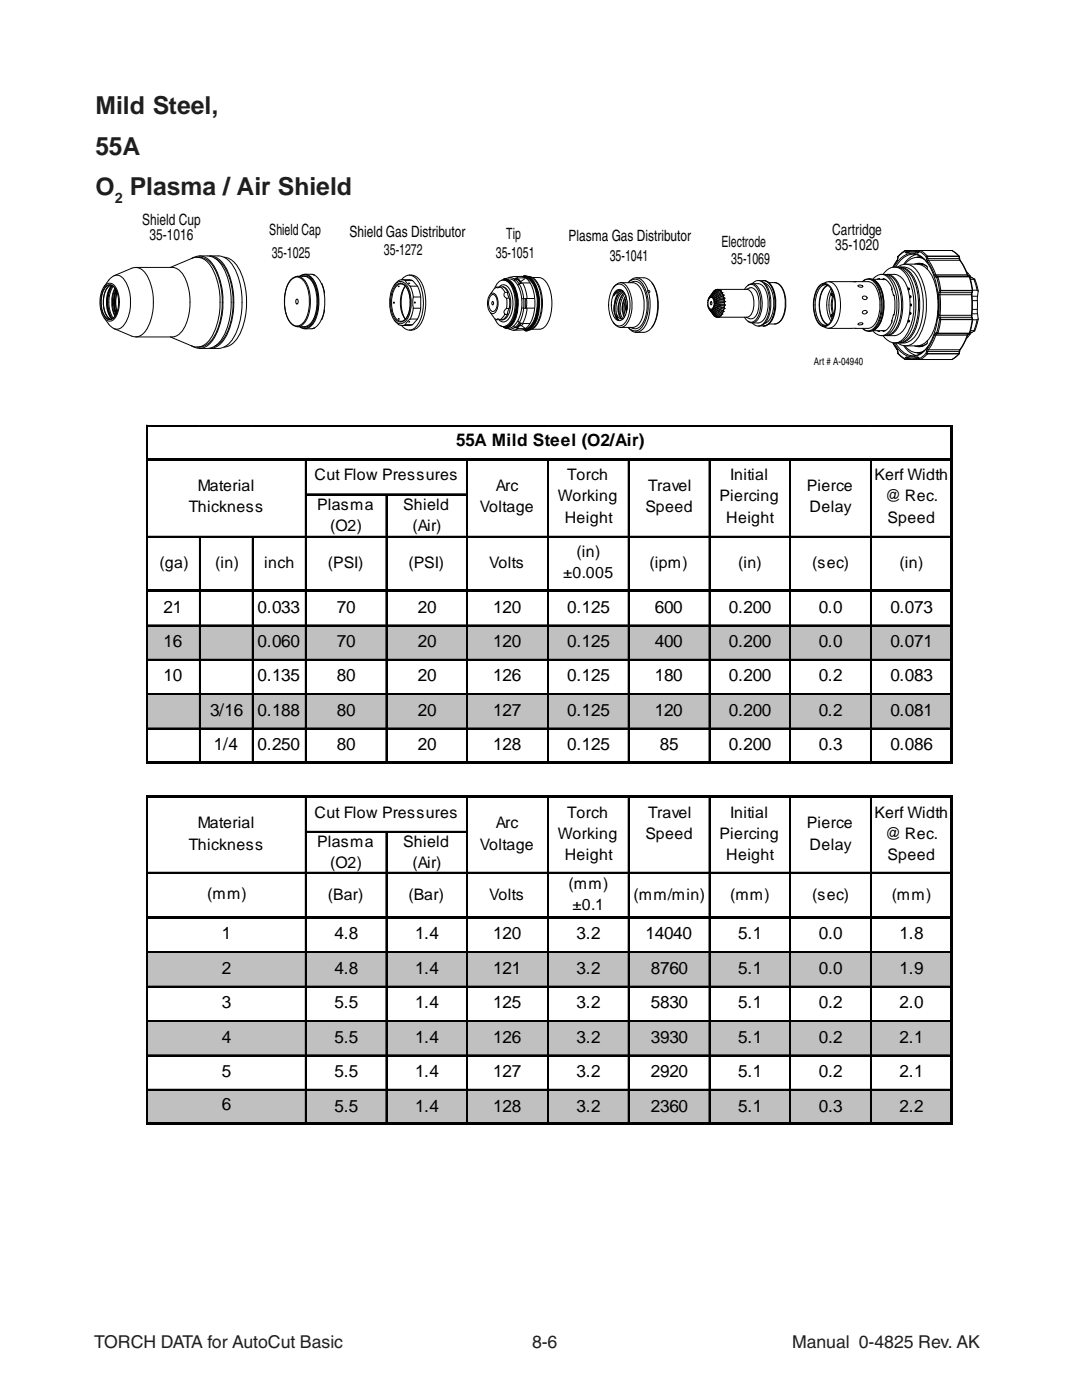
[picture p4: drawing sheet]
<svg xmlns="http://www.w3.org/2000/svg" width="216mm" height="279mm" viewBox="0 0 216 279" stroke-linecap="round" stroke-linejoin="round" font-family="sans-serif">
<g fill="none" stroke="#010202" stroke-width=".2">
<path d="M20.8 57.2a4.4 4.4 0 0 1 2.4-2.3 2.44 2.44 0 0 1 2.1 1.8 9 9 0 0 1-.4 8 1.77 1.77 0 0 1-1.6 1 1.77 1.77 0 0 1-1.6-1l-.9-1.3M21 57a1.29 1.29 0 0 1 1.3-.4 1.29 1.29 0 0 1 .9 1 6.3 6.3 0 0 1-.3 5.9 1.25 1.25 0 0 1-2.2-.1 6.1 6.1 0 0 1 .3-6.4zM21.2 57.1l.4-.2a1.8 1.8 0 0 1 1.7 1.3 5.8 5.8 0 0 1-.5 5.1 1.27 1.27 0 0 1-1.3 .4 1.27 1.27 0 0 1-.9-1 5.5 5.5 0 0 1 .6-5.6zM21.3 57.6a5.1 5.1 0 0 0 .5 6M21.7 57.1l-.4 .5M22.1 57.2a6.7 6.7 0 0 0 0 6.2M22.1 56.9l-.3 .1a4.9 4.9 0 0 0-.2 6.4l.2 .1M22.3 57a6.8 6.8 0 0 0 0 6.6M22.3 57a5.6 5.6 0 0 0 0 6.6M22.5 57a1.15 1.15 0 0 0-1.7 .7 5 5 0 0 0 .6 5.9 .96 .96 0 0 0 1.1-.1M22.6 57.1a6.2 6.2 0 0 0 0 6.4M22.9 57.5a6.5 6.5 0 0 0 0 5.6l-.4 .4"/>
<path d="M23 58.3a7.7 7.7 0 0 0 0 4M23 58.4h.4M23 58.4a7.6 7.6 0 0 0 0 3.8M23 57.6a6.8 6.8 0 0 0 0 5.4M23 57.6l-.5-.5a6.1 6.1 0 0 0-.1 6.5M23 58.2l.1-.4-.1 .4h.2M23.1 58.4a7.4 7.4 0 0 0 0 3.8M23.2 58.2h.1l-.3 .2M23.2 58v.2M23.3 58.4a7.5 7.5 0 0 0 0 3.8M26.3 53.5a2.28 2.28 0 0 1 2.9 1.3 11.6 11.6 0 0 1 0 11.1 2.38 2.38 0 0 1-2.9 1.2M26.3 53.5l-3.6 1.5"/>
<path d="M27.1 53.4h7.3a2.95 2.95 0 0 1 2.5 2.1 11.8 11.8 0 0 1-.4 10.4 2.64 2.64 0 0 1-2.1 1.3h-7.3M34 53.4l4.4-1.9a2.89 2.89 0 0 1 3.5 1.4 14.8 14.8 0 0 1 0 14.9 2.99 2.99 0 0 1-3.5 1.3l-4.4-1.9M38.2 51.6a2.91 2.91 0 0 1 4.3 1.1 15.2 15.2 0 0 1 0 15.2 2.91 2.91 0 0 1-4.3 1.1M39.3 51.3a3.5 3.5 0 0 1 3.4 2.1 15.2 15.2 0 0 1 0 13.8 3.5 3.5 0 0 1-3.4 2.1M39.8 51.1a4.3 4.3 0 0 1 5.1 3 16 16 0 0 1-.5 13.3 4.1 4.1 0 0 1-4.6 2.1M41.7 51.1a4 4 0 0 1 3.6 2.8 15.8 15.8 0 0 1-.5 13.7 3.6 3.6 0 0 1-3.1 1.9M41.9 51.1a4.3 4.3 0 0 1 5.2 3 16 16 0 0 1-.5 13.3 4.1 4.1 0 0 1-4.7 2.1M42.9 51.5a5.7 5.7 0 0 1 2.8 3.7 15.6 15.6 0 0 1-.8 12 4.4 4.4 0 0 1-2 1.9M44.7 51.3a4.1 4.1 0 0 1 3.3 2.9 15.5 15.5 0 0 1-.5 13 3.8 3.8 0 0 1-2.8 2.1M57.8 56.2a1.61 1.61 0 0 1 2.9 0 8.2 8.2 0 0 1 .1 7.9 1.66 1.66 0 0 1-1.5 1 1.66 1.66 0 0 1-1.6-1 8.2 8.2 0 0 1 .1-7.9zM58 55.9a3.2 3.2 0 0 1 2.9-.7 2.64 2.64 0 0 1 1.8 1.8 8.7 8.7 0 0 1-.5 7.3 2.91 2.91 0 0 1-3 .9 2.91 2.91 0 0 1-2.1-2.3 8.5 8.5 0 0 1 .9-7zM59.2 59.7a.53 .53 0 0 1 .3 .5 .53 .53 0 0 1-.3 .5v-.1a.69 .69 0 0 1 0-.9z"/>
<path d="M59.4 55.1a2.4 2.4 0 0 1 1.9 1.8 8.8 8.8 0 0 1-.4 7.4l-.6 .6-.9 .3M59.8 55.1a1.61 1.61 0 0 1 1.4-.3 3.6 3.6 0 0 1 2.1 2.7 9.2 9.2 0 0 1-.9 7.3l-.6 .5-.9 .3M59.9 55.1a1.68 1.68 0 0 1 2.4 .7 8.7 8.7 0 0 1-.1 8.9 1.63 1.63 0 0 1-2.3 .5M60.3 55.1a1.57 1.57 0 0 1 1.9 .8 8.4 8.4 0 0 1 0 8.6 1.62 1.62 0 0 1-1.9 .7M60.9 54.7l1.4 .1M62.3 54.8h.3M62.6 54.8l.1 .1M62.6 54.8a3.7 3.7 0 0 1 1.6 1.8M64.2 56.6l.4 1.1 .1 .7M64.2 56.6l.5 1.8M64.7 58.4l.1 1.8-.1 1.7M79 56.6l.9-.4a1.57 1.57 0 0 1 1.4 1 7.2 7.2 0 0 1-.1 6.6 1.44 1.44 0 0 1-1.4 .8 1.44 1.44 0 0 1-1.3-.9 6.7 6.7 0 0 1 .5-7.1z"/>
<path d="M79.1 56.9l.8-.4a1.44 1.44 0 0 1 1.3 .9 6.6 6.6 0 0 1-.1 6.1 1.32 1.32 0 0 1-1.2 .8 1.32 1.32 0 0 1-1.2-.8 6.2 6.2 0 0 1 .4-6.6zM79.3 56.9l.7-.2a1.83 1.83 0 0 1 1.5 1.4 6.7 6.7 0 0 1-.3 5.2l-.5 .6-.6 .2a1.29 1.29 0 0 1-1.3-.8 6.4 6.4 0 0 1 0-5.9zM80.2 55.8h1.6l.5 .2a4.1 4.1 0 0 1 1.5 2.6l.1 2.9-.2 1.1a3.9 3.9 0 0 1-1.4 2.2M80.8 57.2a7 7 0 0 0 0 6.4M80.8 56a1.62 1.62 0 0 0-2.1 .9M80.8 56l1 1.1M80.8 56h1.5M80.9 57.1a5.9 5.9 0 0 0 0 6.6M81.6 56.5l.1 .1zM81.7 54.9a2.31 2.31 0 0 1 2.5 1.7 9.2 9.2 0 0 1-.6 8.5 2.13 2.13 0 0 1-1.9 .8M81.7 54.9a1.86 1.86 0 0 1 1.5 .9 8.8 8.8 0 0 1 0 9.2 1.75 1.75 0 0 1-3.1 0M81.7 54.9l-.9 .3-.7 .6"/>
<path d="M81.8 57.1h1.5M81.8 57.1l.7 2.2M82.5 59.3h1.4M82.5 59.3l-.1 .9 .1 1.3M97.7 58.9l.6-.4a2.2 2.2 0 0 1 1 2.7 1.43 1.43 0 0 1-1 1.4 2.2 2.2 0 0 1-1-2.7zM97.8 59.1l.6-.3a1.82 1.82 0 0 1 .8 2.2 .97 .97 0 0 1-1.1 1.1 2.5 2.5 0 0 1-.3-3zM98.7 57.6l.2-.5a1.55 1.55 0 0 1 1.3-1.2 1.55 1.55 0 0 1 1.6 .8 7.5 7.5 0 0 1-.1 7.7 1.51 1.51 0 0 1-1.4 .8 1.51 1.51 0 0 1-1.3-1.1l-.3-.5M99.1 57.3h.6M99.5 57.3l.2-.2a1.2 1.2 0 0 1 1.9 .6 5.9 5.9 0 0 1-.3 6.2 1.08 1.08 0 0 1-1.7 0M100.2 57.2a2.49 2.49 0 0 1 1.7 2.6 4.2 4.2 0 0 1-1.3 4h-.9l-.3-.2-.4 .2-.3-.2-.8-1.2M100.3 57.2l-.5 .1M100.4 57.2l.5 .4 .4 .7"/>
<path d="M100.7 58.4l-.2-.4a.82 .82 0 0 0-1.3-.6l-.1-.1-.5 .3-.7 1.1M101.3 58.3l-.6 .1a.74 .74 0 0 0 .4 1.1v2.1M101.3 58.3l.3 1.3M101.5 55.6l.2-.2a3 3 0 0 1 2.5 2.6 8.3 8.3 0 0 1-.9 6.8l-1 .8-.6 .1M101.6 59.5l-.5 .1M101.6 59.5v2.1M101.7 55.7a3.2 3.2 0 0 1 2.3 3 7 7 0 0 1-1.6 6.4l-1 .4M102.5 55.2l-2.5 .8M103.1 55.7l-.4 .3M103.3 55.4l-.7 .3v.3M103.4 55.5h1.5M104 55.2a3.1 3.1 0 0 1 2.4 2.6 8.7 8.7 0 0 1-1 7.3 3.2 3.2 0 0 1-3.9 .5l-1.7-.6"/>
<path d="M104.1 56.5a1.04 1.04 0 0 0-1.2-.9l.6 .4 .4 .6M104.2 55.2h-1.7l.9 .3M104.3 56.5l.6 1.3 .3 1.8M104.8 55.6l-.9 .6M104.8 59.6v1.9h.2l.1-.1-.1-1.7M105.3 55.2a3.1 3.1 0 0 1 2.4 2.6 8.7 8.7 0 0 1-1 7.4l-.9 .6-.5 .1M105.5 55.2a3.1 3.1 0 0 1 2.4 2.6 8.7 8.7 0 0 1-1 7.3l-.9 .7-.5 .1M105.7 56.5h-1.5l-.6 .1-.3 .3M106.4 55.4a2.74 2.74 0 0 1 3.3 2.3 9.1 9.1 0 0 1-.6 7.1l-1 .8-.5 .1M106.7 59.6h-2.6M122.3 57.5a1.58 1.58 0 0 1 1.5-1 1.58 1.58 0 0 1 1.5 1 7.3 7.3 0 0 1-.3 7.2l-.5 .5a1.52 1.52 0 0 1-2-.7l-.2-.2M122.7 57a1.44 1.44 0 0 1 2.3 .8 6.9 6.9 0 0 1-.4 6.7 1.37 1.37 0 0 1-2.3-.3 6.7 6.7 0 0 1 .4-7.2z"/>
<path d="M122.8 58.1a1.01 1.01 0 0 1 1.7 .2 5.2 5.2 0 0 1 0 5.2 1.01 1.01 0 0 1-1.7 .1 4.9 4.9 0 0 1 0-5.5zM123.4 58l-.5 .4-.5 .6M123.6 58.6a5.3 5.3 0 0 0-.6 4.8l.5 .5-.3-.5-.1-.5M123.7 58.2l-.7 .3-.6 .5M123.7 58.2l.6-.1a2.78 2.78 0 0 0-1.6 2.2M123.7 58.2l-.6 .7-.4 1.4M123.8 56.4h2.5a2.08 2.08 0 0 1 1.7 1.5 7.7 7.7 0 0 1-.5 6.7l-.5 .5-.7 .2h-2.5M124.3 58.1a1.35 1.35 0 0 0-1.9 .9M124.4 58.6a5.1 5.1 0 0 0-.5 5M124.4 58.2a4.3 4.3 0 0 0-1.3 4.7M124.6 58.4a4.6 4.6 0 0 0-.9 4.9l.5 .4M124.7 58.7a4.5 4.5 0 0 0-.4 4.9h.1"/>
<path d="M124.9 59a4.6 4.6 0 0 0-.3 4.4M124.9 59.8l-.1 1.1 .2 1.5M124.9 59.8l-.4 1.6 .3 1.6M124.9 59.1l-.5 1.1-.1 1.3 .3 1.8M125 59.4l-.1 .4M125.9 56.4a1.56 1.56 0 0 1 2.3 .8 7.7 7.7 0 0 1-.4 7.9 1.43 1.43 0 0 1-1.9 .2M126.9 55.4a3.1 3.1 0 0 1 3.9 2.6 9.3 9.3 0 0 1-.8 7.5 2.8 2.8 0 0 1-2.7 .8M129.3 58l-.1 .2 .2 .1M129.3 58h.2a.18 .18 0 0 1 .2 .2 .18 .18 0 0 1-.3 .1M129.3 58l-.1-.3a2.69 2.69 0 0 0-2.6-2.2l-.5 .2-.7 .7a1.76 1.76 0 0 1 1.7-.6 1.76 1.76 0 0 1 1.4 1.3 8.4 8.4 0 0 1-.5 8.3 1.67 1.67 0 0 1-2.6-.1v.1a2.14 2.14 0 0 0 1.5 .9M129.4 58.3a9.3 9.3 0 0 1-.9 7.1l-.6 .6-.9 .3M130.1 56.4a8.4 8.4 0 0 1 0 8.9"/>
<path d="M141.3 59.7h.1M141.4 59.9l-.2 .1M141.4 59.5l-.1 .2M141.8 59.2h.1M142.1 59.2h.1M142.3 59.4l-.2 .1v-.3l-.1 .2-.1-.3v.3l-.1-.2-.1 .2-.1-.1v.3l-.2-.1 .1 .2h-.2l.1 .3h-.2l.1 .2-.1 .1 .1 .2-.1 .6M142.3 59.4h.1M142.3 58.3l-.9 1.2M142.3 58.3h.1M142.4 59.6h.1M142.4 59.6v.3M142.5 58.1l.1-.2-1 1.4z"/>
<path d="M142.5 59.9h.1M142.5 59.9h-.1M142.5 59.9l-.1 .2M142.6 57.9l-.2 .2M142.7 57.9h-.1M143 57.8h-.2M143 57.8l-1.2 1.4M143.1 57.8h-.1M143.1 57.8h.2M143.1 57.8l-1.2 1.3 1.4-1.3M143.1 57.8h5.9a1.63 1.63 0 0 1 1.3 1.5 4.4 4.4 0 0 1-.7 3.8l-.6 .2h-5.9M143.3 57.8h.3h-.1l.2 .2"/>
<path d="M143.7 58h.2l-.1 .1M143.7 58l-.2-.2-1.4 1.4M143.7 58l-1.6 1.2M143.8 58.1l-1.5 1.3M143.8 58.1l.2 .2M144 58.3l-1.7 1.1v.2M144 58.3l.2 .1-.1 .1 .1 .3M144.2 58.8l-.1-.3-1.7 1.1M144.2 58.8l-1.8 .8M144.2 58.8l.3 .1M144.2 58.4l-1.9 1.2h.1M144.3 59l.1 .4"/>
<path d="M144.3 59l-1.8 .9M144.4 59.4l-1.9 .5M144.4 59.4l.3 .1M144.5 58.9l-.2 .1M144.5 58.9l-2.1 1M144.7 59.5l-2.3 .6M144.7 59.5l-.2 .2v.3M148.6 57.8a1.34 1.34 0 0 1 1.2-1 1.34 1.34 0 0 1 1.3 .8 5.7 5.7 0 0 1-.5 6.5 1.38 1.38 0 0 1-2-.8M148.9 57.8l1-.4a1.79 1.79 0 0 1 1.4 1.7 5.4 5.4 0 0 1-.6 4.1 1.39 1.39 0 0 1-1.8 .1M150.1 56.6a2.1 2.1 0 0 1 1.7 1.9 6.5 6.5 0 0 1-.6 5.4 1.27 1.27 0 0 1-2 .2M150.1 56.6l-.9 .4M151.3 56l-.7 .2-.5 .4"/>
<path d="M151.3 56a1.61 1.61 0 0 1 1.4 .9 7.3 7.3 0 0 1-.2 7.5 1.47 1.47 0 0 1-2.4 .1 2.25 2.25 0 0 0 2.8-1.6 6.9 6.9 0 0 0-.4-5.4 2.17 2.17 0 0 0-2.4-.9M151.3 56a1.63 1.63 0 0 1 1.6 .8 7.6 7.6 0 0 1 0 7.4 1.63 1.63 0 0 1-1.6 .9M152.3 56l-.4 .1M152.3 56a2.24 2.24 0 0 1 1.9 1.7 7.6 7.6 0 0 1-.8 6.9l-.6 .4h-.9M152.3 56h.1M152.4 56a2.23 2.23 0 0 1 1.9 1.6 7.6 7.6 0 0 1-.6 6.7l-.5 .5-.8 .3M152.4 56a2.18 2.18 0 0 1 1.8 1.6 7.9 7.9 0 0 1-.5 6.6l-.5 .6-.8 .3M152.6 56.5a2.32 2.32 0 0 1 1.4 1.7 6.6 6.6 0 0 1-.8 6l-.6 .4M153.4 56.4h1.2M154.6 56.4a2.07 2.07 0 0 1 1.8 1.6 7 7 0 0 1-.4 5.8l-.6 .6-.8 .3M154.6 56.4a2.09 2.09 0 0 1 1.7 1.7 7.2 7.2 0 0 1-.4 5.7l-.6 .6-.7 .3M163.4 57.1a1.44 1.44 0 0 1 2.5 .4 6.9 6.9 0 0 1-.5 7.3 1.33 1.33 0 0 1-2-.2 6.9 6.9 0 0 1 0-7.5z"/>
<path d="M163.5 57.2a1.42 1.42 0 0 1 2.4 .6 7 7 0 0 1-.1 6.4 1.38 1.38 0 0 1-2.4 .2 6.7 6.7 0 0 1 .1-7.2zM164 56.7a1.88 1.88 0 0 1 2.9 .7 8.3 8.3 0 0 1 0 7 1.87 1.87 0 0 1-2.9 .7M165.1 56.9a1.56 1.56 0 0 0-1.9 1.2 6.5 6.5 0 0 0 .7 6.5l.5 .3h.7M165.1 56.9a4.2 4.2 0 0 0-1.6 4 4.6 4.6 0 0 0 1.6 3.9M165.2 57a4 4 0 0 0-1.7 3.9 4.4 4.4 0 0 0 1.7 3.8v.1M165.8 57.6a6.5 6.5 0 0 0 0 6.5M165.9 58.6a.21 .21 0 0 1 .2 .2 .21 .21 0 0 1-.2 .2zM166 58a7.1 7.1 0 0 0 0 5.8M166.3 58.7a5.5 5.5 0 0 0 0 4.3M166.4 59a5.5 5.5 0 0 0 0 3.7M170.8 56.2h-.5M170.8 56.2h-5.4"/>
<path d="M170.8 56.2h2.4a2.63 2.63 0 0 1 2.1 2.4 7.6 7.6 0 0 1-1 6.4l-.5 .4-.6 .1h-7.8M171.2 57a.66 .66 0 0 1 1 .2 .59 .59 0 0 1-1-.2zM172.1 56.2a1.72 1.72 0 0 1 2.8 .8 8.4 8.4 0 0 1-.4 8.4 1.56 1.56 0 0 1-2.4 .1M172.2 59.1h.5l.3 .3a.47 .47 0 0 1-.5 .4 .47 .47 0 0 1-.4-.5zM172.3 56a1.83 1.83 0 0 1 2.9 1 8.7 8.7 0 0 1-.2 8 1.71 1.71 0 0 1-2.7 .7M173.3 55.6a1.89 1.89 0 0 1 1.8 1 8.8 8.8 0 0 1 .1 8.5 1.88 1.88 0 0 1-1.9 1M174.4 55.9a5.1 5.1 0 0 1 2 4.4 6.2 6.2 0 0 1-1.9 5.5h-.1M174.5 55.9l.1 .1a6.9 6.9 0 0 1 1.6 6.4 4.5 4.5 0 0 1-1.7 3.4M175 55.7l.4-.1 .1 .1M175.4 55.6h.1M175.9 54.8a2.42 2.42 0 0 1 2.5 1.6 10.8 10.8 0 0 1 0 9 2.62 2.62 0 0 1-2.5 1.6M176.1 55.8l.1-.2a2.52 2.52 0 0 1 1.8 2.2"/>
<path d="M176.2 54.8a2.51 2.51 0 0 1 2.3-1.5 2.51 2.51 0 0 1 2.3 1.4 12.5 12.5 0 0 1 0 12.2 2.52 2.52 0 0 1-2.3 1.5 2.52 2.52 0 0 1-2.3-1.4M176.4 54.8a2.73 2.73 0 0 1 2.7 2 10.4 10.4 0 0 1-.5 9 2.44 2.44 0 0 1-2.3 1.2M176.7 55.8l-2.6-.1a2.02 2.02 0 0 1 3.5 .1 10 10 0 0 1 0 10.1 1.97 1.97 0 0 1-3.5 .1l2.6-.1M176.9 54.8a2.61 2.61 0 0 1 2.3 1.6 10.8 10.8 0 0 1 0 9 2.6 2.6 0 0 1-2.3 1.6M177 54.8a3.2 3.2 0 0 1 4.1 2.6 10.2 10.2 0 0 1-1 8.7 3.2 3.2 0 0 1-3.1 .9M178 57.7l.3 1.3h.1M178.3 58.8a7 7 0 0 1 0 4.1M178.4 53.3a5 5 0 0 1 3.3-2.7 4 4 0 0 1 3.7 2.3 17.7 17.7 0 0 1 .2 15.5l-.5 .8a3.4 3.4 0 0 1-5 1.3l-1.1-1.1-.6-1M178.5 53.3a2.89 2.89 0 0 1 2.9 1.7 13.1 13.1 0 0 1 0 11.7 3.1 3.1 0 0 1-2.9 1.7M179 52.1l-.8 1.2M179 52l-.8 1.3M179 52v.1"/>
<path d="M179.1 53.3a3.3 3.3 0 0 1 3.2 2.4 13 13 0 0 1-.6 11.3 3 3 0 0 1-2.7 1.4M179.1 51.6l-.1 .4M179.1 51.6v.1M179.1 53.3a2.52 2.52 0 0 1 3.7 .6 13.1 13.1 0 0 1 0 14 2.52 2.52 0 0 1-3.7 .6M179.1 51.7l-.1 .4M179.2 51.2l-.1 .4M179.2 51.2v.1M179.2 51.3l-.1 .4M179.6 53.3a3.1 3.1 0 0 1 2.6 1.7 13.1 13.1 0 0 1 0 11.7 3.1 3.1 0 0 1-2.6 1.7M179.7 53.3a3.1 3.1 0 0 1 3.2 1.7 13.1 13.1 0 0 1 0 11.7 3.2 3.2 0 0 1-3.2 1.7M180.5 50.2l-1.3 1.1M180.5 50.2l.2 .2"/>
<path d="M180.5 50.2l.2-.2 .2 .2h.4M180.6 50l-1.4 1.2M180.7 50h9.2M180.7 50l-.2 .2M180.7 50h.1M180.7 52.7a4.8 4.8 0 0 1 4.2 .9 10.6 10.6 0 0 1 2.3 7.3 10.6 10.6 0 0 1-2.3 7.2l-.8 .6-1.1 .3M180.7 50.4l.3 .1M181 50.5l1-.2 1 .2M181.1 50.3l-.2-.1-.2 .2M181.3 57.5l.1 .2-.1 .2zM181.4 50.2l-.4 .3M181.5 50.2l.9-.1 .9 .2"/>
<path d="M181.6 59l.2 .2-.2 .2zM182.2 50.1h1.3M182.5 52.7a2.04 2.04 0 0 1 2.5 .7v.3M182.8 50.8a4.4 4.4 0 0 0-2.5 1.9M183 51.4h1M183.3 50.4l-.3 .1M183.3 52.7l.9 .1 .8 .4M183.3 50.3l-.3 .2M183.3 50.3v.1M183.5 50.2l-.2 .2M183.5 50.2l1.3 1.1M183.5 50.2l.1-.2 .2 .1 1.2 1h6.3"/>
<path d="M183.5 50.1l-.2 .2M183.5 50.1v.1M183.6 52.6l-.6 .1M183.6 50l-.1 .1M183.7 51.2l-.7 .2M184.2 52.7h-.6h.5h-.2M184.4 51.8a2.92 2.92 0 0 0-3.9 .9M184.8 51.3l.1 .4M184.8 51.3l.3-.1v.4h6.3M184.9 51.7l.1 .4M184.9 51.7l.2-.1 .1 .3h6.3M185 52.1l.7 1.1 .8 1.8"/>
<path d="M185 52.1l.2-.2 .5 .8 1 2.1h6.3M185.1 52.5a3.3 3.3 0 0 0-5.8 0l-.6 .8M186.5 55l.2 .3M186.5 55l.2-.2 .2 .3h6.3M187.1 55.2l-.2 .2-.2-.1M187.1 55.2h6.3l.6 2.8M187.2 59.2v.6M187.4 58.3l-.1 .6M187.5 58h.2M187.5 58l-.1 .3 .2 .1 .1-.4M187.6 58.8l.1 2.1-.1 2h-.3v-4M187.6 58.8l-.3 .1"/>
<path d="M187.6 58.8h6.2M187.7 58h6.3M187.7 58l-.6-2.8-.2 .2 .6 2.6M187.7 58h-.2M187.7 58h.1M189.9 50h.1M189.9 50l1.4 1.1M190 50l1.4 1.2M191.3 51.1l.1 .1M191.3 51.1v.1M191.3 51.2h.1M191.3 51.2l.1 .4"/>
<path d="M191.3 51.2l-6.3-.1-.2 .2M191.4 51.6h.1M191.4 51.6l.1 .3M191.4 51.2l.1 .4M191.5 51.6l.1 .4M191.5 51.9l.7 1.2 .8 1.7M191.5 51.9l.1 .1M191.6 52l.8 1.2 .7 1.7M192.9 54.2l.7 .8M193 54.8l.2 .3M193 54.9h.1M193.1 54.9l.1 .2"/>
<path d="M193.2 55.1l.2 .1M193.2 55.1h.1M193.2 55h.4M193.2 55.1l.3 .1M193.4 55.2h-6.3l-.2-.1-.2 .2M193.4 55.2h.1M193.4 55.2l.1 .1M193.5 55.2v.1M193.5 55.3l.4 1.7 .1 1M193.6 55l.4 .4M193.6 55.4h.4M193.6 55.8h.7"/>
<path d="M193.8 58.8l.1 2.1-.1 2M193.8 58.8h.1M193.9 58.4h-6.3v.4M193.9 58.4l-.1 .4M193.9 58.8v4.1M194 59.1h1.1M194 55.4l.5 .3M194 58.4h-.1M194 58.4l-.1 .4M194 58l-.1 .4M194 58v.4M194 58h.1"/>
<path d="M194.1 57.9h.9M194.3 55.8l.7 2.1M194.5 55.7l-.2 .1M194.5 55.7l.7 2.4M195 57.9l.2 .2M195.1 59.1l-.1 .9M195.2 58.1l-.1 1M21.8 63.5l.3 .2M22.7 65.6l3.6 1.5M23 62.3l.3 .1h-.1M23 62.5h.1M23 62.5l.1 .3-.1-.3"/>
<path d="M23 62.4l.1 .4M23.2 62.4h-.2M23.2 62.4v.2M23.4 62.2h-.4M59.8 65.2l.2 .2a3.1 3.1 0 0 0 2.1 .2l.5-.1M62.6 65.5l-.3 .1M62.7 65.5h-.1M64.2 63.8a3.7 3.7 0 0 1-1.6 1.7M64.7 61.9l-.1 .8-.4 1.1M64.7 61.9l-.5 1.9M78.6 60.3v.2zM78.7 63.8l.1 .2"/>
<path d="M78.8 64a1.53 1.53 0 0 0 2 .8M79.5 63.6l.2 .1zM80 64.1h.1M80.8 64.8h1.5M81.8 63.7h1.5M81.8 63.7l-1 1.1M82.3 64.8l-.5 .2h-1.6M82.5 61.5h1.4M82.5 61.5l-.7 2.2M98.2 60.2a.29 .29 0 0 1 .3 .3 .29 .29 0 0 1-.3 .3zM99.6 63.8h-.5M100.7 62.8l.6-.1 .3-1.2a.96 .96 0 0 0-1 .7l.1 .5-.4 .7-.6 .4"/>
<path d="M101.2 62.7l-.2 .4a1.31 1.31 0 0 1-1 .7M102.4 65.2l1 .4-1 .3M102.5 65.2l.5 .2M103.4 65.6h1.5M103.4 64l.2 .4 .7 .2M103.8 64.5l-.8 .9a.7 .7 0 0 0 .8-.5l.2-.4M104 65l.8 .5M104.1 61.5h2.5M104.3 64.6h1.4M104.4 64.6l-.4 .4h-.3M105.2 61.5l-.3 1.7-.6 1.4M106.1 65.7h1.6"/>
<path d="M122.6 60.9v1.3M122.7 60.3a3.7 3.7 0 0 0 .6 3.5l.2 .1M123.1 62.9l.1 .1a1.03 1.03 0 0 0 1.1 .6M123.4 60.9v1.3M124.2 60.9v1.3M125.1 61.8l-.1-.9v1.3M125.1 60.2v1.4M126.9 66.3h.1M127 66.3h-.1M127 66.3h.3zM141.2 60.7h.1M141.2 60.4h.1"/>
<path d="M141.2 61v.1M141.2 60h.1M141.2 61.1h.2l.1 .5 .1-.1v.3l.1-.2 .1 .3 .1-.2 .1 .2v-.2l.1 .1 .1-.2 .1 .1M141.2 61.1l.2 .1M141.3 61.4h.1M141.3 61.4l.1 .1M141.4 61.6l.9 1.2M141.6 61.8l1 1.3zM141.8 61.9l1.2 1.4M141.8 61.9h.1M141.8 60.3l.3 .1-.2 .4-.1-.1zM141.9 61.9l1.4 1.4h-.2z"/>
<path d="M142.1 61.9l1.4 1.3 .2-.1M142.1 61.8h.1M142.1 61.8l1.6 1.3M142.3 61.7l1.5 1.3 .2-.2M142.3 61.4v.3M142.3 61.4l1.9 1.3M142.3 61.4l.1 .1M142.3 61.7h.1M142.3 61.7l1.7 1.1M142.3 62.8h.1M142.4 61.2v.3M142.4 61.2h.1"/>
<path d="M142.4 61.2l2.1 1M142.4 61.5l1.7 1.1 .1-.3M142.4 61.5l1.8 .8M142.4 61.5h.1M142.4 63l.2 .1M142.4 60.1l.2 .1M142.4 61l.1 .2M142.4 61l2.3 .6M142.5 60.7l.1 .2M142.5 60.7l2.2 .2M142.5 60.4l.1 .1M142.5 61.2l1.8 .8 .1-.3"/>
<path d="M142.5 61.2h.1M142.5 61.2l1.9 .5M142.6 60.2h.1M142.6 60.9l1.9 .5v-.4M142.6 60.9l-.2 .1M142.6 60.9h.1M142.6 60.2l-.1 .2M142.6 60.9l1.9 .1M142.6 60.5h.1M142.6 60.5l-.1 .2M142.6 63.1h.1M142.8 63.2l.2 .1"/>
<path d="M143 63.3h.1M143.3 63.3h-.2M143.7 63.1l-.2 .1 .1 .1h-.3M144 62.8l-.2 .2h.1l-.2 .1M144.2 62.3l-.1 .3 .1 .1-.2 .1M144.4 61.7l-.1 .3 .2 .2M144.5 62.2l-.3 .1M144.5 60v-.3l-1.9 .5M144.5 61v.4l.2 .2M144.5 60l-1.9 .2M144.5 60l.2 .2M144.5 60.3v.4l.2 .2"/>
<path d="M144.5 60.3l-1.9 .2M144.5 60.3v.4l-1.9-.2M144.7 61.6l-.3 .1M144.7 60.9l-.2 .1M144.7 60.2l-2.2 .2M144.7 60.2l-.2 .1M152.3 65.1h.1M153.4 64.7h1.2M165.9 62.8a.21 .21 0 0 1 .2 .2 .21 .21 0 0 1-.2 .2zM171.2 64.6a.58 .58 0 0 1 1 0 .71 .71 0 0 1-1 .1zM172.1 62.2a.52 .52 0 0 1 .9 0 .45 .45 0 0 1-.4 .5 .45 .45 0 0 1-.5-.5zM175 66l.4 .2 .1-.2"/>
<path d="M175.4 66.2h.1M178 63.9v.1a2.59 2.59 0 0 1-1.8 2.1l-.1-.1M178.2 68.4l.8 1.4M178.2 68.4l.8 1.2M178.4 62.8h-.1l-.3 1.3M178.7 68.4a3.9 3.9 0 0 0 4.3 2.5 4.7 4.7 0 0 0 2.1-1.7M179 69.6l.1 .5M179 69.6v.2M179 69.8l.1 .3M179.1 70.1l.1 .4M179.1 70.1h.1M179.2 70.5v.1"/>
<path d="M179.2 70.6l1.4 1.1M179.2 70.5l1.3 1.1M179.2 70.5h.1M180.3 69a4.4 4.4 0 0 0 2.5 1.9M180.5 71.6l.2 .1M180.5 69a3 3 0 0 0 3.9 1M180.7 69h2.3M180.7 71.4l-.2 .2M180.7 71.4l.2 .1 .2-.1M180.7 71.7v.1M181 71.3l1 .2 1-.2M181 71.3l-.3 .1"/>
<path d="M181 71.3l.1 .1M181.1 71.4l.3 .1M181.3 63.9l.1 .2-.1 .2zM181.3 71.5h-.4l-.2 .2-.2-.1M181.6 62.3l.2 .2-.2 .2zM181.7 60.7l.2 .2-.2 .2zM182.2 71.6h1.3M183 70.4l.7 .1M183 69l.6 .2M183 71.3l.3 .1M183.3 71.4v.1M183.3 71.4l-.9 .2-1-.1"/>
<path d="M183.3 71.4l.2 .2M183.3 71.5l.2 .2M183.5 71.6v.1M183.5 71.7h.1M183.9 69l.2 .1M184 70.4h-1M184.2 69h-.6l.5 .1M184.8 70.5l-1.3 1.1M184.8 70.5l.2 .1M184.9 70.1l-.1 .4M185 68.6l-.8 .3-.9 .1M185 69.6l-.1 .5"/>
<path d="M185 70.6h6.3M185 70.6l-1.2 1-.2 .1-.1-.1M185 68v.4a2.11 2.11 0 0 1-2.5 .6M186.5 66.8l-.8 1.7-.7 1.1M186.7 66.5l-.2 .3M186.7 66.5l.2 .2 .2-.2M186.9 66.4l.2 .1M186.9 66.4l-.2 .1M187.1 66.5h6.3M187.2 60.4h.1M187.2 61.9v.6M187.3 61.3h-.1"/>
<path d="M187.3 62.9l.1 .5M187.4 63.4l.1 .4M187.5 63.8h.2M187.5 63.8l-.6 2.6 .2 .1 .6-2.7M187.6 63.3h6.3M187.6 63.3l-.2 .1M187.6 63.3l.1 .4M187.7 63.7l-.2 .1M187.7 63.7v.1M187.7 63.7h6.3M187.7 63.8h6.3M189.9 71.7h-9.2"/>
<path d="M190 71.7h-.1M191.3 70.6l-1.4 1.1M191.3 70.6h.1M191.3 70.6h-6.3M191.4 70.1h-6.3v.5l-.3-.1M191.4 70.1l-.1 .5M191.4 70.6h-.1M191.4 70.6l-1.4 1.1M191.4 70.5l-.1 .1M191.4 70.5v.1M191.5 70.1l-.1 .4M191.5 70.1h-.1"/>
<path d="M191.5 69.8h-6.3l-.1 .3h-.2M191.5 69.8l-.1 .3M191.6 69.8l-.1 .3M191.6 69.8h-.1M193 66.9l-.8 1.8-.7 1.1M193 66.9h-6.3l-1 2.2-.5 .7-.2-.2M193.1 66.9l-.6 1.3-.9 1.6M193.1 66.9h-.1M193.2 66.7h-6.3l-.2 .2-.2-.1M193.2 66.7l-.2 .2M193.2 66.7h.4M193.2 66.6l-.1 .3"/>
<path d="M193.2 66.6v.1M193.4 66.5l-.2 .2M193.4 66.5h-6.3M193.4 66.5h.1M193.5 66.5h-.1M193.5 66.5l-.3 .1M193.5 66.4l-.1 .1M193.5 66.4v.1M193.6 66.7l-.7 .8M193.6 66.3h.4M193.6 66h.7M193.8 62.9h-6.2v.4"/>
<path d="M193.8 62.9l.1 .4M193.9 63.3l.1 .4M193.9 63.3l.1 .1M193.9 62.9h-.1M193.9 62.9l.1 .5M194 62.6h1.1M194 66.3l-.4 .4M194 63.4v.3M194 63.7v.1M194 63.8l-.6 2.7M194 61.7h1M194 60h1"/>
<path d="M194.1 63.8h.9l-.7 2.2M194.1 63.8h-.1M194.1 63.8l-.6 2.6M194.3 66h.2M194.5 66l-.5 .3M195 60l.1 2.6M195.1 62.6l.1 1.1M195.2 63.7l-.2 .1M195.2 63.7l-.7 2.3"/>
<circle cx="79.6" cy="57.2" r=".08"/>
<circle cx="81.6" cy="64.2" r=".08"/>
<circle cx="82.8" cy="60.4" r=".09"/>
</g>
<path d="M104.5 55a3.2 3.2 0 0 1 2.8 2.8 8.8 8.8 0 0 1-1 7.4l-.9 .8a.61 .61 0 0 1-1-.2 3.3 3.3 0 0 0 2.5-2.7 8.3 8.3 0 0 0-1-7.1l-.9-.6-.7-.1z" fill="#010202"/>
<path d="M104.3 55.2l.2-.2a3.2 3.2 0 0 1 2.8 2.8 8.8 8.8 0 0 1-1 7.4l-.9 .8a.61 .61 0 0 1-1-.2 3.3 3.3 0 0 0 2.4-2.7 8.3 8.3 0 0 0-1-7.1l-.8-.6-.7-.1" fill="none" stroke="#010202" stroke-width=".2"/>
<path d="M100.6 55.6a2.78 2.78 0 0 1 2.3 2.2 7.9 7.9 0 0 1-.7 7 1.15 1.15 0 0 1-1.7 .5 2.96 2.96 0 0 0 2.2-2.4 7.7 7.7 0 0 0-.7-6.1 2.71 2.71 0 0 0-1.6-1z" fill="#010202"/>
<path d="M100.4 55.8l.2-.2a2.78 2.78 0 0 1 2.3 2.2 7.9 7.9 0 0 1-.7 7 1.15 1.15 0 0 1-1.7 .5 2.96 2.96 0 0 0 2.2-2.4 7.7 7.7 0 0 0-.7-6.1 2.13 2.13 0 0 0-1.6-.9" fill="none" stroke="#010202" stroke-width=".2"/>
<g fill="#fff">
<path d="M29.5 91.7h144.4v15.6h-144.4z"/>
<path d="M29.5 107h160.6v11.1h-160.6z"/>
<path d="M29.5 117.9h144.4v7.1h-144.4z"/>
</g>
<path d="M29.5 124.7h160.6v7.1h-160.6z" fill="#c0c0c0"/>
<g fill="#fff">
<path d="M29.5 131.6h31.7v7.1h-31.7z"/>
<path d="M109.3 131.6h16.3v7.1h-16.3z"/>
<path d="M141.5 131.6h16.4v7.1h-16.4z"/>
</g>
<path d="M29.5 138.4h160.6v7.2h-160.6z" fill="#c0c0c0"/>
<g fill="#fff">
<path d="M109.3 145.3h16.3v7.1h-16.3z"/>
<path d="M141.5 145.3h16.4v7.1h-16.4z"/>
<path d="M29.5 152.2h160.6v7.1h-160.6z"/>
<path d="M29.5 159h144.4v15.4h-144.4z"/>
<path d="M29.5 174.1h160.6v9.2h-160.6z"/>
<path d="M29.5 183h63.9v7.2h-63.9z"/>
</g>
<g fill="#c0c0c0">
<path d="M29.5 189.9h160.6v7.2h-160.6z"/>
<path d="M29.5 203.7h160.6v7.1h-160.6z"/>
<path d="M29.5 217.4h160.6v7.1h-160.6z"/>
</g>
<path d="M29.2 84.8h.1M39.8 84.8h.1M50.3 84.8h.1M60.9 84.8h.1M77 84.8h.1M93.1 84.8h.1M109.3 84.8h.1M125.3 84.8h.1M141.5 84.8h.1M157.6 84.8h.1M173.7 84.8h.1M189.8 84.8h.1" fill="none" stroke="#c0c0c0" stroke-width=".2"/>
<g fill="none" stroke="#000" stroke-width=".25">
<path d="M29.3 84.8v67.6M29.5 85h160.6M61 91.9v25.7M93.3 91.9v25.7M109.4 91.9v25.7M125.5 91.9v25.7M141.6 91.9v25.7M173.8 91.9v25.7M29.5 107.1h160M39.9 107.3v10.3M39.9 118.1v33.8M50.5 107.3v10.3"/>
<path d="M50.5 118.1v33.8M61 118.1v33.8M93.3 118.1v33.8M109.4 118.1v33.8M125.5 118.1v33.8M141.6 118.1v33.8M173.8 118.1v33.8M29.5 124.8h160M29.5 131.7h160M29.5 138.6h160M29.3 158.8v65.7M61 159.3v23.5"/>
<path d="M93.3 159.3v23.5M109.4 159.3v23.5M125.5 159.3v23.5M141.6 159.3v23.5M173.8 159.3v23.5M61.2 166h32.2M29.5 190.1h160M29.5 196.9h160M61 183.3v40.7M93.3 183.3v40.7M109.4 183.3v40.7M125.5 183.3v40.7"/>
<path d="M141.6 183.3v40.7M173.8 183.3v40.7M29.5 203.8h160M29.5 210.7h160"/>
</g>
<path d="M29.5 91.4h160.6v.5h-160.6zM29.5 117.6h160.6v.5h-160.6zM29.5 151.9h160.6v.5h-160.6zM29.5 158.8h160.6v.5h-160.6zM189.5 85.1h.6v67.3h-.6zM29.5 182.8h160.6v.5h-160.6zM29.5 224h160.6v.5h-160.6zM189.5 159.3h.6v65.2h-.6z" fill="#000"/>
<g fill="none" stroke="#000" stroke-width=".2">
<path d="M29.2 84.8h.1M60.9 91.9v25.7M61.2 98.6h32.2M77 98.8v18.8M93.1 91.9v25.7M109.3 91.9v25.7M125.3 91.9v25.7M141.5 91.9v25.7M157.6 91.9v25.7M173.7 91.9v25.7M29.5 107h160M39.8 107.3v10.3"/>
<path d="M39.8 118.1v33.8M50.3 107.3v10.3M50.3 118.1v33.8M60.9 118.1v33.8M77 118.1v33.8M93.1 118.1v33.8M109.3 118.1v33.8M125.3 118.1v33.8M141.5 118.1v33.8M157.6 118.1v33.8M173.7 118.1v33.8M29.5 124.7h160"/>
<path d="M29.5 131.6h160M29.5 138.4h160M29.5 145.3h160M60.9 159.3v23.5M93.1 159.3v23.5M109.3 159.3v23.5M125.3 159.3v23.5M141.5 159.3v23.5M157.6 159.3v23.5M173.7 159.3v23.5M29.5 174.1h160M61.2 165.9h32.2"/>
<path d="M77 166.2v16.6M29.5 189.9h160M29.5 196.8h160M60.9 183.3v40.7M77 183.3v40.7M93.1 183.3v40.7M109.3 183.3v40.7M125.3 183.3v40.7M141.5 183.3v40.7M157.6 183.3v40.7M173.7 183.3v40.7M29.5 203.7h160"/>
<path d="M29.5 210.5h160M29.5 217.4h160"/>
</g>
<path d="M61.2 98.7h32.2M77.2 98.8v18.8M157.7 91.9v25.7M77.2 118.1v33.8M157.7 118.1v33.8M29.5 145.4h160M157.7 159.3v23.5M29.5 174.2h160M77.2 166.2v16.6M77.2 183.3v40.7M157.7 183.3v40.7M29.5 217.5h160" fill="none" stroke="#000" stroke-width=".3"/>
<g font-size="4.9" fill="#231f20">
<text x="19" y="22.8">Mild Steel,</text>
<text x="19" y="30.9">55A</text>
<text x="19" y="38.9">O Plasma / Air Shield</text>
</g>
<g font-size="3.5" fill="#231f20">
<text x="18.8" y="269">TORCH DATA for AutoCut Basic</text>
<text x="106.2" y="269">8-6</text>
<text x="158" y="269">Manual 0-4825 Rev. AK</text>
</g>
<g font-size="3.4">
<text x="91" y="89.1">55A Mild Steel (O2/Air)</text>
<text x="32.6" y="122.3">21</text>
<text x="51.4" y="122.3">0.033</text>
<text x="67.2" y="122.3">70</text>
<text x="83.4" y="122.3">20</text>
<text x="98.4" y="122.3">120</text>
<text x="113.2" y="122.3">0.125</text>
<text x="130.6" y="122.3">600</text>
<text x="145.4" y="122.3">0.200</text>
<text x="163.4" y="122.3">0.0</text>
<text x="177.7" y="122.3">0.073</text>
<text x="32.6" y="129.1">16</text>
<text x="51.4" y="129.1">0.060</text>
<text x="67.2" y="129.1">70</text>
<text x="83.4" y="129.1">20</text>
<text x="98.4" y="129.1">120</text>
<text x="113.2" y="129.1">0.125</text>
<text x="130.6" y="129.1">400</text>
<text x="145.4" y="129.1">0.200</text>
<text x="163.4" y="129.1">0.0</text>
<text x="177.7" y="129.1">0.071</text>
<text x="32.6" y="136">10</text>
<text x="51.4" y="136">0.135</text>
<text x="67.2" y="136">80</text>
<text x="83.4" y="136">20</text>
<text x="98.4" y="136">126</text>
<text x="113.2" y="136">0.125</text>
<text x="130.6" y="136">180</text>
<text x="145.4" y="136">0.200</text>
<text x="163.4" y="136">0.2</text>
<text x="177.7" y="136">0.083</text>
<text x="41.9" y="142.8">3/16</text>
<text x="51.4" y="142.8">0.188</text>
<text x="67.2" y="142.8">80</text>
<text x="83.4" y="142.8">20</text>
<text x="98.4" y="142.8">127</text>
<text x="113.2" y="142.8">0.125</text>
<text x="130.6" y="142.8">120</text>
<text x="145.4" y="142.8">0.200</text>
<text x="163.4" y="142.8">0.2</text>
<text x="177.7" y="142.8">0.081</text>
<text x="42.7" y="149.7">1/4</text>
<text x="51.4" y="149.7">0.250</text>
<text x="67.2" y="149.7">80</text>
<text x="83.4" y="149.7">20</text>
<text x="98.4" y="149.7">128</text>
<text x="113.2" y="149.7">0.125</text>
<text x="131.7" y="149.7">85</text>
<text x="145.4" y="149.7">0.200</text>
<text x="163.4" y="149.7">0.3</text>
<text x="177.7" y="149.7">0.086</text>
<text x="44.3" y="187.5">1</text>
<text x="66.7" y="187.5">4.8</text>
<text x="82.8" y="187.5">1.4</text>
<text x="98.4" y="187.5">120</text>
<text x="115.1" y="187.5">3.2</text>
<text x="128.8" y="187.5">14040</text>
<text x="147.3" y="187.5">5.1</text>
<text x="163.4" y="187.5">0.0</text>
<text x="179.5" y="187.5">1.8</text>
<text x="44.3" y="194.4">2</text>
<text x="66.7" y="194.4">4.8</text>
<text x="82.8" y="194.4">1.4</text>
<text x="98.4" y="194.4">121</text>
<text x="115.1" y="194.4">3.2</text>
<text x="129.8" y="194.4">8760</text>
<text x="147.3" y="194.4">5.1</text>
<text x="163.4" y="194.4">0.0</text>
<text x="179.5" y="194.4">1.9</text>
<text x="44.3" y="201.2">3</text>
<text x="66.7" y="201.2">5.5</text>
<text x="82.8" y="201.2">1.4</text>
<text x="98.4" y="201.2">125</text>
<text x="115.1" y="201.2">3.2</text>
<text x="129.8" y="201.2">5830</text>
<text x="147.3" y="201.2">5.1</text>
<text x="163.4" y="201.2">0.2</text>
<text x="179.5" y="201.2">2.0</text>
<text x="44.3" y="208.1">4</text>
<text x="66.7" y="208.1">5.5</text>
<text x="82.8" y="208.1">1.4</text>
<text x="98.4" y="208.1">126</text>
<text x="115.1" y="208.1">3.2</text>
<text x="129.8" y="208.1">3930</text>
<text x="147.3" y="208.1">5.1</text>
<text x="163.4" y="208.1">0.2</text>
<text x="179.5" y="208.1">2.1</text>
<text x="44.3" y="214.9">5</text>
<text x="66.7" y="214.9">5.5</text>
<text x="82.8" y="214.9">1.4</text>
<text x="98.4" y="214.9">127</text>
<text x="115.1" y="214.9">3.2</text>
<text x="129.8" y="214.9">2920</text>
<text x="147.3" y="214.9">5.1</text>
<text x="163.4" y="214.9">0.2</text>
<text x="179.5" y="214.9">2.1</text>
<text x="44.3" y="221.5">6</text>
<text x="66.7" y="221.8">5.5</text>
<text x="82.8" y="221.8">1.4</text>
<text x="98.4" y="221.8">128</text>
<text x="115.1" y="221.8">3.2</text>
<text x="129.8" y="221.8">2360</text>
<text x="147.3" y="221.8">5.1</text>
<text x="163.4" y="221.8">0.3</text>
<text x="179.5" y="221.8">2.2</text>
</g>
<g font-size="3.2">
<text x="62.7" y="95.8">Cut Flow Pressures</text>
<text x="113.2" y="95.8">Torch</text>
<text x="145.7" y="95.8">Initial</text>
<text x="174.5" y="95.8">Kerf Width</text>
<text x="39.5" y="98">Material</text>
<text x="63.3" y="101.7">Plasma</text>
<text x="80.4" y="101.7">Shield</text>
<text x="98.9" y="98">Arc</text>
<text x="111.3" y="100.1">Working</text>
<text x="129.3" y="98">Travel</text>
<text x="143.6" y="100.1">Piercing</text>
<text x="161" y="98">Pierce</text>
<text x="176.6" y="100.1">@ Rec.</text>
<text x="37.7" y="102.2">Thickness</text>
<text x="65.9" y="105.9">(O2)</text>
<text x="82.3" y="105.9">(Air)</text>
<text x="95.8" y="102.2">Voltage</text>
<text x="112.7" y="104.3">Height</text>
<text x="128.8" y="102.2">Speed</text>
<text x="144.9" y="104.3">Height</text>
<text x="161.5" y="102.2">Delay</text>
<text x="177.1" y="104.3">Speed</text>
<text x="31.8" y="113.3">(ga)</text>
<text x="42.9" y="113.3">(in)</text>
<text x="52.7" y="113.3">inch</text>
<text x="65.4" y="113.3">(PSI)</text>
<text x="81.5" y="113.3">(PSI)</text>
<text x="97.6" y="113.3">Volts</text>
<text x="115.1" y="111.2">(in)</text>
<text x="129.6" y="113.3">(ipm)</text>
<text x="147.3" y="113.3">(in)</text>
<text x="162" y="113.3">(sec)</text>
<text x="179.5" y="113.3">(in)</text>
<text x="112.4" y="115.4">±0.005</text>
<text x="39.5" y="165.3">Material</text>
<text x="62.7" y="163.2">Cut Flow Pressures</text>
<text x="98.9" y="165.3">Arc</text>
<text x="111.3" y="167.4">Working</text>
<text x="113.2" y="163.2">Torch</text>
<text x="128.8" y="167.4">Speed</text>
<text x="129.3" y="163.2">Travel</text>
<text x="143.6" y="167.4">Piercing</text>
<text x="145.7" y="163.2">Initial</text>
<text x="161" y="165.3">Pierce</text>
<text x="174.5" y="163.2">Kerf Width</text>
<text x="176.6" y="167.4">@ Rec.</text>
<text x="37.7" y="169.5">Thickness</text>
<text x="63.3" y="169">Plasma</text>
<text x="65.9" y="173.2">(O2)</text>
<text x="80.4" y="169">Shield</text>
<text x="82.3" y="173.2">(Air)</text>
<text x="95.8" y="169.5">Voltage</text>
<text x="112.7" y="171.7">Height</text>
<text x="144.9" y="171.7">Height</text>
<text x="161.5" y="169.5">Delay</text>
<text x="177.1" y="171.7">Speed</text>
<text x="41.4" y="179.3">(mm)</text>
<text x="65.4" y="179.6">(Bar)</text>
<text x="81.5" y="179.6">(Bar)</text>
<text x="97.6" y="179.6">Volts</text>
<text x="113.5" y="177.5">(mm)</text>
<text x="126.4" y="179.6">(mm/min)</text>
<text x="145.7" y="179.6">(mm)</text>
<text x="162.1" y="179.6">(sec)</text>
<text x="177.9" y="179.6">(mm)</text>
<text x="114.3" y="181.7">±0.1</text>
</g>
<g font-size="3.1" fill="#040909">
<text x="28.4" y="44.8">Shield Cup</text>
<text x="29.9" y="47.9">35-1016</text>
<text x="101" y="47.7">Tip</text>
<text x="166.1" y="46.9">Cartridge</text>
<text x="54.2" y="51.4">35-1025</text>
<text x="76.6" y="51">35-1272</text>
<text x="144" y="49.4">Electrode</text>
<text x="166.7" y="50">35-1020</text>
</g>
<g font-size="3.1" fill="#010202">
<text x="53.7" y="46.9">Shield Cap</text>
<text x="69.7" y="47.3">Shield Gas Distributor</text>
<text x="98.9" y="51.4">35-1051</text>
<text x="113.5" y="48">Plasma Gas Distributor</text>
<text x="121.7" y="52.1">35-1041</text>
<text x="145.9" y="52.6">35-1069</text>
</g>
<text font-size="2.9" fill="#231f20" x="22.9" y="40.6">2</text>
<text font-size="2.1" fill="#010202" x="162.4" y="72.9">Art # A-04940</text>
</svg>
